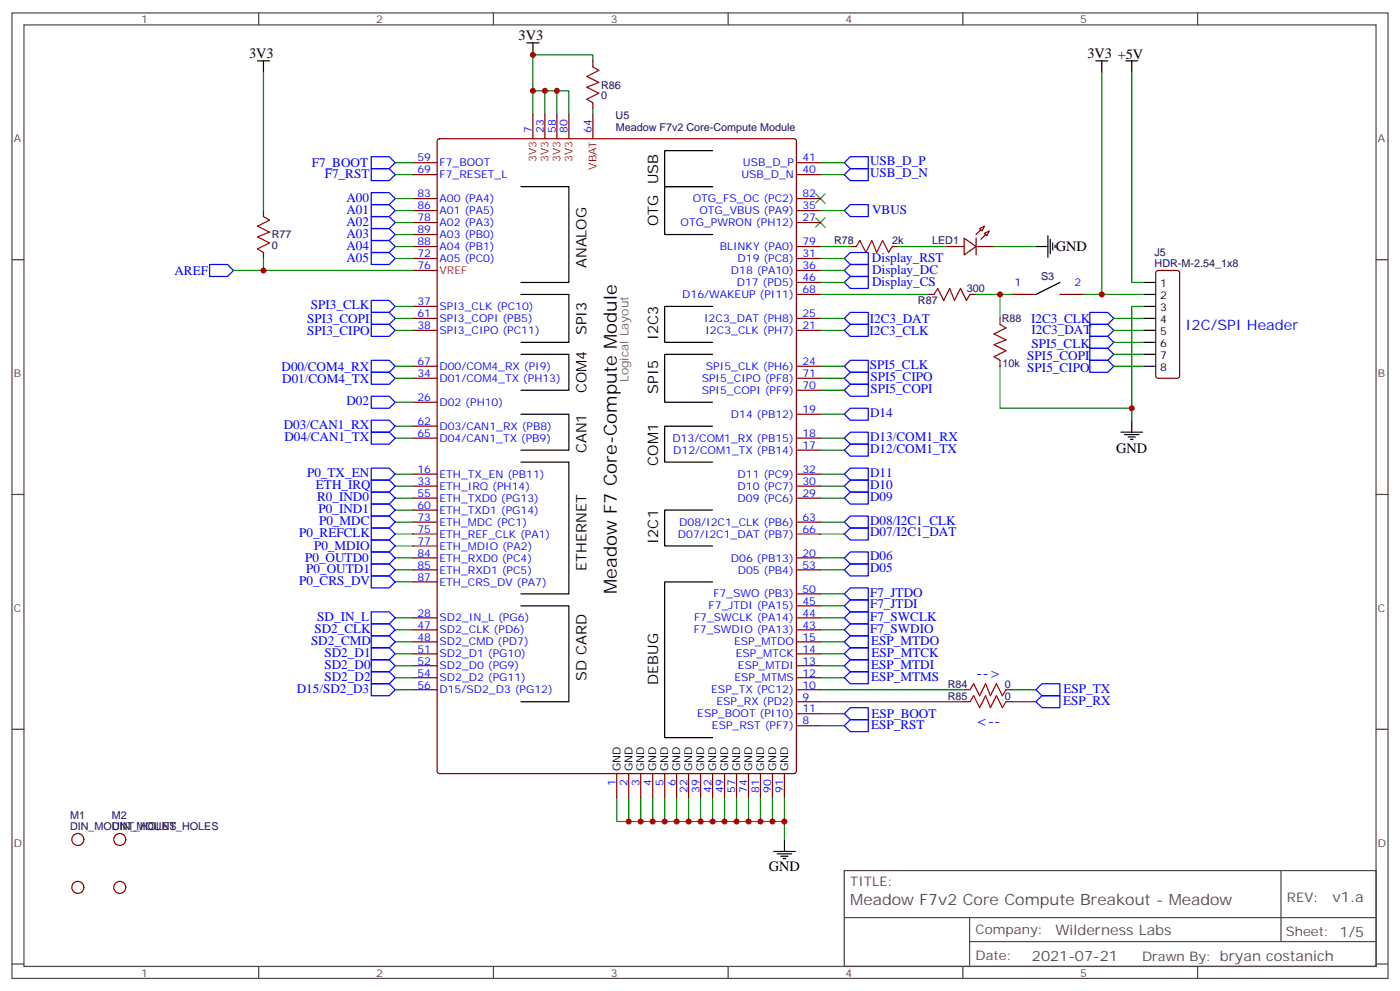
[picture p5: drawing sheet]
<svg xmlns="http://www.w3.org/2000/svg" width="412mm" height="292mm" viewBox="0 0 412 292" stroke-linecap="round" stroke-linejoin="round" font-family="sans-serif">
<g fill="none" stroke="#524740" stroke-width=".35">
<path d="M3.5 3.8h405.4v284.3h-405.4zM7.1 7.3h398.2v277.3h-398.2zM76.2 3.8v3.5M145.3 3.8v3.5M214.5 3.8v3.5M283.6 3.8v3.5M352.8 3.8v3.5M3.5 76.5h3.6M405.3 76.5h3.6M3.5 145.6h3.6M405.3 145.6h3.6M3.5 214.8h3.6"/>
<path d="M405.3 214.8h3.6M248.7 256.4h156.6v28.2h-156.6zM377.3 256.4v20.9M248.7 270.2h156.5M285.6 277.3h119.6M285.6 270.2v14.2M3.5 283.9h3.6M76.2 284.6v3.5M145.3 284.6v3.5M214.5 284.6v3.5M283.6 284.6v3.5M352.8 284.6v3.5"/>
<path d="M405.3 283.9h3.6"/>
</g>
<g fill="none" stroke="#000" stroke-width=".35">
<path d="M75.8 17.9h3.6M77.6 17.9v3.5M155.2 12.6h3.5M157 12.6v3.6M322.8 17.9h3.5M324.6 17.9v3.5M331.6 17.9h3.5M333.4 17.9v3.5M305.2 72.6h3.5M308.7 69.4v6.4M309.4 70.5v4.2M310.1 71.5v2.2"/>
<path d="M310.8 72.2v.8M312.2 83.2l-7 3.5M336.9 83.2h3.5M336.9 86.7h3.5M336.9 90.2h3.5M336.9 93.8h3.5M336.9 97.3h3.5M336.9 100.8h3.5M336.9 104.4h3.5M336.9 107.9h3.5M330.2 127.3h6.3M331.3 128h4.2"/>
<path d="M332.3 128.7h2.1M333 129.4h.7M333.4 123.8v3.5M227.9 250.8h6.3M229 251.5h4.2M230 252.2h2.1M230.7 252.9h.7M231.1 247.2v3.6"/>
</g>
<g fill="none" stroke="#00f" stroke-width=".35">
<path d="M109.4 46.1h5.3l1.7 1.8-1.7 1.8h-5.3zM109.4 49.7h5.3l1.7 1.7-1.7 1.8h-5.3zM109.4 56.7h5.3l1.7 1.8-1.7 1.8h-5.3zM248.7 51.4l1.8-1.7h5.3v3.5h-5.3zM248.7 47.9l1.8-1.8h5.3v3.6h-5.3zM61.7 77.9h5.3l1.8 1.8-1.8 1.7h-5.3zM109.4 60.3h5.3l1.7 1.7-1.7 1.8h-5.3zM109.4 63.8h5.3l1.7 1.7-1.7 1.8h-5.3zM109.4 67.3h5.3l1.7 1.8-1.7 1.7h-5.3zM109.4 70.8h5.3l1.7 1.8-1.7 1.8h-5.3zM109.4 74.4h5.3l1.7 1.7-1.7 1.8h-5.3zM248.7 79.7l1.8-1.8h5.3v3.5h-5.3z"/>
<path d="M248.7 76.1l1.8-1.7h5.3v3.5h-5.3zM248.7 62l1.8-1.7h5.3v3.5h-5.3zM109.4 88.5h5.3l1.7 1.7-1.7 1.8h-5.3zM109.4 92h5.3l1.7 1.8-1.7 1.7h-5.3zM109.4 95.5h5.3l1.7 1.8-1.7 1.8h-5.3zM248.7 93.8l1.8-1.8h5.3v3.5h-5.3zM248.7 97.3l1.8-1.8h5.3v3.6h-5.3zM248.7 83.2l1.8-1.8h5.3v3.5h-5.3zM321 95.5h5.3l1.8 1.8-1.8 1.8h-5.3zM321 92h5.3l1.8 1.8-1.8 1.7h-5.3zM321 99.1h5.3l1.8 1.7-1.8 1.8h-5.3zM109.4 106.1h5.3l1.7 1.8-1.7 1.7h-5.3z"/>
<path d="M109.4 109.6h5.3l1.7 1.8-1.7 1.8h-5.3zM109.4 116.7h5.3l1.7 1.8-1.7 1.7h-5.3zM248.7 107.9l1.8-1.8h5.3v3.5h-5.3zM248.7 111.4l1.8-1.8h5.3v3.6h-5.3zM250.5 113.2h5.3v3.5h-5.3l-1.8-1.8zM321 102.6h5.3l1.8 1.8-1.8 1.7h-5.3zM321 106.1h5.3l1.8 1.8-1.8 1.7h-5.3zM109.4 123.8h5.3l1.7 1.7-1.7 1.8h-5.3zM109.4 127.3h5.3l1.7 1.7-1.7 1.8h-5.3zM109.4 137.9h5.3l1.7 1.7-1.7 1.8h-5.3zM248.7 122l1.8-1.8h5.3v3.6h-5.3zM248.7 129l1.8-1.7h5.3v3.5h-5.3z"/>
<path d="M248.7 139.6l1.8-1.7h5.3v3.5h-5.3zM250.5 130.8h5.3v3.5h-5.3l-1.8-1.7zM109.4 159h5.3l1.7 1.8-1.7 1.8h-5.3zM109.4 152h5.3l1.7 1.7-1.7 1.8h-5.3zM109.4 144.9h5.3l1.7 1.8-1.7 1.7h-5.3zM109.4 148.4h5.3l1.7 1.8-1.7 1.8h-5.3zM109.4 155.5h5.3l1.7 1.8-1.7 1.7h-5.3zM109.4 141.4h5.3l1.7 1.8-1.7 1.7h-5.3zM248.7 143.2l1.8-1.8h5.3v3.5h-5.3zM248.7 146.7l1.8-1.8h5.3v3.5h-5.3zM248.7 153.7l1.8-1.7h5.3v3.5h-5.3zM248.7 157.3l1.8-1.8h5.3v3.5h-5.3z"/>
<path d="M109.4 162.6h5.3l1.7 1.7-1.7 1.8h-5.3zM109.4 166.1h5.3l1.7 1.8-1.7 1.7h-5.3zM109.4 169.6h5.3l1.7 1.8-1.7 1.7h-5.3zM248.7 167.9l1.8-1.8h5.3v3.5h-5.3zM248.7 174.9l1.8-1.8h5.3v3.6h-5.3zM248.7 178.4l1.8-1.7h5.3v3.5h-5.3zM250.5 162.6h5.3v3.5h-5.3l-1.8-1.8zM109.4 194.3h5.3l1.7 1.8-1.7 1.7h-5.3zM109.4 197.8h5.3l1.7 1.8-1.7 1.8h-5.3zM109.4 190.8h5.3l1.7 1.7-1.7 1.8h-5.3zM109.4 187.3h5.3l1.7 1.7-1.7 1.8h-5.3zM109.4 183.7h5.3l1.7 1.8-1.7 1.8h-5.3z"/>
<path d="M109.4 180.2h5.3l1.7 1.8-1.7 1.7h-5.3zM248.7 199.6l1.8-1.8h5.3v3.6h-5.3zM248.7 192.5l1.8-1.7h5.3v3.5h-5.3zM248.7 189l1.8-1.7h5.3v3.5h-5.3zM248.7 185.5l1.8-1.8h5.3v3.6h-5.3zM248.7 182l1.8-1.8h5.3v3.5h-5.3zM250.5 194.3h5.3v3.5h-5.3l-1.8-1.7zM109.4 201.4h5.3l1.7 1.7-1.7 1.8h-5.3zM248.7 213.7l1.8-1.8h5.3v3.6h-5.3zM248.7 210.2l1.8-1.8h5.3v3.5h-5.3zM305.2 206.7l1.7-1.8h5.3v3.5h-5.3zM306.9 201.4h5.3v3.5h-5.3l-1.7-1.8z"/>
</g>
<path d="M174.6 19.7l1.8 1-3.5 1.8 3.5 1.8-3.5 1.4 3.5 1.7-3.5 1.8 1.7 1.1M77.6 63.8l1.8 1-3.6 1.8 3.6 1.8-3.6 1.4 3.6 1.7-3.6 1.8 1.8 1.1M252.2 72.6l1.1-1.8 1.8 3.6 1.7-3.6 1.4 3.6 1.8-3.6 1.8 3.6 1-1.8M294.6 95.5l1.7 1.1-3.5 1.8 3.5 1.7-3.5 1.4 3.5 1.8-3.5 1.8 1.8 1M285.8 203.1l1-1.7 1.8 3.5 1.7-3.5 1.4 3.5 1.8-3.5 1.8 3.5 1-1.8M285.8 206.7l1-1.8 1.8 3.5 1.7-3.5 1.4 3.5 1.8-3.5 1.8 3.5 1-1.7" fill="none" stroke="#a10000" stroke-width=".35"/>
<g fill="none" stroke="#870000" stroke-width=".35">
<path d="M174.6 17.9v1.8M174.6 30.3v1.7M77.6 62v1.8M77.6 74.4v1.7M250.5 72.6h1.7M262.8 72.6h1.8M278.7 72.6h5.3M284 70.1l3.5 2.5-3.5 2.5zM287.5 72.6h5.3M287.5 70.1v5M288.6 67.3l1.4-.7-.7 1.4zM290 68.7l1.4-.7-.7 1.4z"/>
<path d="M340.7 79.9l.4-.2h5.7l.5 .2 .2 .5v30.3l-.2 .5-.5 .2h-5.7l-.5-.2-.2-.5v-30.3zM273.4 86.7h1.8l1-1.8 1.8 3.6 1.8-3.6 1.4 3.6 1.7-3.6 1.8 3.6 1.1-1.8h1.7M294.6 93.8v1.7M298.1 86.7h7.1M312.2 86.7h7.1M294.6 106.1v1.8M284 203.1h1.8M284 206.7h1.8M296.3 203.1h1.8M296.3 206.7h1.8"/>
<circle cx="22.9" cy="247.2" r="1.76"/>
<circle cx="35.3" cy="247.2" r="1.76"/>
<circle cx="22.9" cy="261.3" r="1.76"/>
<circle cx="35.3" cy="261.3" r="1.76"/>
</g>
<g fill="none" stroke="#008700" stroke-width=".35">
<path d="M174.6 17.9v-1.7h-17.6v17.6M77.6 21.4v40.6M157 26.7h10.6v7.1M160.5 26.7v7.1M164 26.7v7.1M174.6 32v1.8M324.6 21.4v65.3h-5.3M333.4 21.4v61.8h3.5M116.4 47.9h5.3M116.4 51.4h5.3M116.4 58.5h5.3M241.7 47.9h7"/>
<path d="M241.7 51.4h7M68.8 79.7h52.9M77.6 76.1v3.6M116.4 72.6h5.3M116.4 76.1h5.3M116.4 69.1h5.3M116.4 65.5h5.3M116.4 62h5.3M241.7 79.7h7M241.7 72.6h8.8M241.7 76.1h7M241.7 62h7"/>
<path d="M264.6 72.6h14.1M292.8 72.6h12.4M116.4 93.8h5.3M116.4 97.3h5.3M116.4 90.2h5.3M241.7 93.8h7M241.7 97.3h7M241.7 86.7h31.7M241.7 83.2h7M287.5 86.7h10.6M294.6 86.7v7.1M324.6 86.7h12.3"/>
<path d="M328.1 93.8h8.8M328.1 97.3h8.8M336.9 90.2h-3.5v33.6M116.4 107.9h5.3M116.4 111.4h5.3M116.4 118.5h5.3M241.7 107.9h7M241.7 111.4h7M241.7 114.9h7M294.6 107.9v12.3h38.8M328.1 104.4h8.8M328.1 100.8h8.8"/>
<path d="M328.1 107.9h8.8M116.4 129h5.3M116.4 139.6h5.3M116.4 125.5h5.3M241.7 122h7M241.7 129h7M241.7 132.6h7M241.7 139.6h7M116.4 143.2h5.3M116.4 146.7h5.3M116.4 153.7h5.3M116.4 157.3h5.3"/>
<path d="M116.4 150.2h5.3M241.7 143.2h7M241.7 146.7h7M241.7 153.7h7M241.7 157.3h7M116.4 164.3h5.3M116.4 167.9h5.3M116.4 171.4h5.3M116.4 160.8h5.3M241.7 164.3h7M241.7 167.9h7M241.7 174.9h7"/>
<path d="M241.7 178.4h7M116.4 182h5.3M116.4 185.5h5.3M116.4 189h5.3M116.4 192.5h5.3M116.4 196.1h5.3M116.4 199.6h5.3M241.7 182h7M241.7 185.5h7M241.7 189h7M241.7 192.5h7M241.7 196.1h7"/>
<path d="M241.7 199.6h7M116.4 203.1h5.3M241.7 210.2h7M241.7 213.7h7M241.7 203.1h42.3M241.7 206.7h42.3M298.1 203.1h7.1M298.1 206.7h7.1M181.7 234.9v7h49.4M185.2 234.9v7M188.7 234.9v7M192.3 234.9v7"/>
<path d="M195.8 234.9v7M199.3 234.9v7M202.8 234.9v7M206.4 234.9v7M209.9 234.9v7M213.4 234.9v7M217 234.9v7M220.5 234.9v7M224 234.9v7M227.5 234.9v7M231.1 234.9v12.3"/>
</g>
<g fill="#870000" stroke="#870000" stroke-width=".35">
<path d="M288.9 70.5l1.4-1.4z"/>
<path d="M288.9 67.7l-1.4 1.4z"/>
</g>
<path d="M240.2 57.1l2.9 2.8M243.1 57.1l-2.9 2.8M240.2 64.1l2.9 2.9M243.1 64.1l-2.9 2.9" fill="none" stroke="#3c3" stroke-width=".35"/>
<g fill="#c00">
<circle cx="77.6" cy="79.7" r=".88"/>
<circle cx="324.6" cy="86.7" r=".88"/>
<circle cx="231.1" cy="241.9" r=".88"/>
<circle cx="185.2" cy="241.9" r=".88"/>
<circle cx="188.7" cy="241.9" r=".88"/>
<circle cx="192.3" cy="241.9" r=".88"/>
<circle cx="195.8" cy="241.9" r=".88"/>
<circle cx="199.3" cy="241.9" r=".88"/>
<circle cx="202.8" cy="241.9" r=".88"/>
<circle cx="206.4" cy="241.9" r=".88"/>
<circle cx="209.9" cy="241.9" r=".88"/>
<circle cx="213.4" cy="241.9" r=".88"/>
<circle cx="217" cy="241.9" r=".88"/>
<circle cx="220.5" cy="241.9" r=".88"/>
<circle cx="224" cy="241.9" r=".88"/>
<circle cx="227.5" cy="241.9" r=".88"/>
<circle cx="294.6" cy="86.7" r=".88"/>
<circle cx="333.4" cy="120.2" r=".88"/>
<circle cx="157" cy="16.2" r=".88"/>
<circle cx="157" cy="26.7" r=".88"/>
<circle cx="164" cy="26.7" r=".88"/>
<circle cx="160.5" cy="26.7" r=".88"/>
</g>
<g fill="none" stroke="#870000" stroke-width=".35">
<path d="M157 33.8v7.1M160.5 33.8v7.1M164 33.8v7.1M167.6 33.8v7.1M174.6 33.8v7.1M121.7 58.5h7.1M121.7 51.4h7.1M121.7 47.9h7.1M129 41.1l.5-.2h104.4l.6 .4 .1 185.8-.5 .7h-104.6l-.7-.4v-185.8zM234.6 58.5h7.1M234.6 51.4h7.1M234.6 47.9h7.1"/>
<path d="M121.7 76.1h7.1M121.7 79.7h7.1M121.7 62h7.1M121.7 69.1h7.1M121.7 72.6h7.1M121.7 65.5h7.1M234.6 76.1h7.1M234.6 79.7h7.1M234.6 62h7.1M234.6 72.6h7.1M234.6 65.5h7.1M121.7 93.8h7.1"/>
<path d="M121.7 97.3h7.1M121.7 90.2h7.1M234.6 83.2h7.1M234.6 86.7h7.1M234.6 93.8h7.1M234.6 97.3h7.1M121.7 111.4h7.1M121.7 107.9h7.1M121.7 118.5h7.1M234.6 111.4h7.1M234.6 114.9h7.1M234.6 107.9h7.1"/>
<path d="M121.7 129h7.1M121.7 125.5h7.1M121.7 139.6h7.1M234.6 129h7.1M234.6 139.6h7.1M234.6 122h7.1M234.6 132.6h7.1M121.7 143.2h7.1M121.7 157.3h7.1M121.7 153.7h7.1M121.7 150.2h7.1M121.7 146.7h7.1"/>
<path d="M234.6 143.2h7.1M234.6 157.3h7.1M234.6 153.7h7.1M234.6 146.7h7.1M121.7 171.4h7.1M121.7 167.9h7.1M121.7 164.3h7.1M121.7 160.8h7.1M234.6 167.9h7.1M234.6 164.3h7.1M234.6 174.9h7.1M234.6 178.4h7.1"/>
<path d="M121.7 199.6h7.1M121.7 196.1h7.1M121.7 192.5h7.1M121.7 189h7.1M121.7 185.5h7.1M121.7 182h7.1M234.6 199.6h7.1M234.6 196.1h7.1M234.6 192.5h7.1M234.6 189h7.1M234.6 185.5h7.1M234.6 182h7.1"/>
<path d="M121.7 203.1h7.1M234.6 210.2h7.1M234.6 203.1h7.1M234.6 206.7h7.1M234.6 213.7h7.1M181.7 227.8v7.1M185.2 227.8v7.1M188.7 227.8v7.1M192.3 227.8v7.1M195.8 227.8v7.1M199.3 227.8v7.1M202.8 227.8v7.1"/>
<path d="M206.4 227.8v7.1M209.9 227.8v7.1M213.4 227.8v7.1M217 227.8v7.1M220.5 227.8v7.1M224 227.8v7.1M227.5 227.8v7.1M231.1 227.8v7.1"/>
</g>
<path d="M153.5 55h14.1v28.2h-14.1M209.9 44.4h-14.1v10.6h14.1h-14.1v14.1h14.1M153.5 86.7h14.1v14.1h-14.1M209.9 90.2h-14.1v10.6h14.1M153.5 104.4h14.1v10.5h-14.1M209.9 104.4h-14.1v14.1h14.1M153.5 136.1h14.1v38.8h-14.1M153.5 122h14.1v10.6h-14.1M209.9 125.5h-14.1v10.6h14.1M209.9 150.2h-14.1v10.6h14.1M153.5 178.4h14.1v28.3h-14.1M209.9 171.4h-14.1v45.8h14.1" fill="none" stroke="#000" stroke-width=".35"/>
<text font-size="5.3" x="181.7" y="174.9" transform="rotate(-90 181.7 174.9)">Meadow F7 Core-Compute Module</text>
<text font-size="4.6" fill="#524740" x="250.5" y="266.6">Meadow F7v2 Core Compute Breakout - Meadow</text>
<g font-size="4.2">
<text x="152.8" y="11.9">3V3</text>
<text x="73.4" y="17.2">3V3</text>
<text x="320.3" y="17.2">3V3 +5V</text>
<text x="193.9" y="54.3" transform="rotate(-90 193.9 54.3)">USB</text>
<text x="193.9" y="66.6" transform="rotate(-90 193.9 66.6)">OTG</text>
<text x="311" y="74">GND</text>
<text x="172.7" y="78.9" transform="rotate(-90 172.7 78.9)">ANALOG</text>
<text x="172.7" y="98.7" transform="rotate(-90 172.7 98.7)">SPI3</text>
<text x="193.9" y="100.1" transform="rotate(-90 193.9 100.1)">I2C3</text>
<text x="172.7" y="115.8" transform="rotate(-90 172.7 115.8)">COM4</text>
<text x="193.9" y="116" transform="rotate(-90 193.9 116)">SPI5</text>
<text x="172.7" y="133.5" transform="rotate(-90 172.7 133.5)">CAN1</text>
<text x="193.9" y="137.2" transform="rotate(-90 193.9 137.2)">COM1</text>
<text x="328.8" y="133.3">GND</text>
<text x="193.9" y="160.1" transform="rotate(-90 193.9 160.1)">I2C1</text>
<text x="172.7" y="168.1" transform="rotate(-90 172.7 168.1)">ETHERNET</text>
<text x="172.7" y="200.6" transform="rotate(-90 172.7 200.6)">SD CARD</text>
<text x="193.9" y="201.7" transform="rotate(-90 193.9 201.7)">DEBUG</text>
<text x="226.5" y="256.4">GND</text>
</g>
<g font-size="4.2" fill="#00f">
<text x="349.2" y="97.3">I2C/SPI Header</text>
<text x="287.5" y="199.6">--&gt;</text>
<text x="287.5" y="213.7">&lt;--</text>
</g>
<g font-size="4.2" fill="#524740">
<text x="392.5" y="265.7">v1.a</text>
<text x="310.9" y="275.2">Wilderness Labs</text>
<text x="304" y="283">2021-07-21</text>
</g>
<g font-size="3.9" fill="#00f">
<text x="91.8" y="49.2">F7_BOOT</text>
<text x="95.7" y="52.3">F7_RST</text>
<text x="256.3" y="52.1">USB_D_N</text>
<text x="256.3" y="48.6">USB_D_P</text>
<text x="102" y="59.4">A00</text>
<text x="102" y="62.9">A01</text>
<text x="256.9" y="62.9">VBUS</text>
<text x="102" y="66.4">A02</text>
<text x="102" y="70">A03</text>
<text x="102" y="73.5">A04</text>
<text x="102" y="77">A05</text>
<text x="256.8" y="77">Display_RST</text>
<text x="51.4" y="80.9">AREF</text>
<text x="256.9" y="80.6">Display_DC</text>
<text x="256.9" y="84.1">Display_CS</text>
<text x="90.5" y="95">SPI3_COPI</text>
<text x="91.6" y="91.1">SPI3_CLK</text>
<text x="256.2" y="95.1">I2C3_DAT</text>
<text x="303.7" y="95">I2C3_CLK</text>
<text x="90.5" y="98.6">SPI3_CIPO</text>
<text x="256.1" y="98.6">I2C3_CLK</text>
<text x="303.8" y="98.5">I2C3_DAT</text>
<text x="302.6" y="106">SPI5_COPI</text>
<text x="303.8" y="102.5">SPI5_CLK</text>
<text x="82.9" y="109.1">D00/COM4_RX</text>
<text x="83.1" y="112.7">D01/COM4_TX</text>
<text x="256.2" y="108.8">SPI5_CLK</text>
<text x="256.4" y="112.3">SPI5_CIPO</text>
<text x="302.6" y="109.5">SPI5_CIPO</text>
<text x="102" y="119.4">D02</text>
<text x="256.4" y="115.8">SPI5_COPI</text>
<text x="256.3" y="122.7">D14</text>
<text x="83.6" y="126.4">D03/CAN1_RX</text>
<text x="83.8" y="130">D04/CAN1_TX</text>
<text x="256.3" y="129.8">D13/COM1_RX</text>
<text x="256.3" y="133.3">D12/COM1_TX</text>
<text x="90.4" y="140.5">P0_TX_EN</text>
<text x="256.3" y="140.4">D11</text>
<text x="256.3" y="143.9">D10</text>
<text x="93.1" y="144.1">ETH_IRQ</text>
<text x="93.4" y="147.6">R0_IND0</text>
<text x="256.3" y="147.4">D09</text>
<text x="93.8" y="151.1">P0_IND1</text>
<text x="94" y="154.6">P0_MDC</text>
<text x="256.3" y="154.5">D08/I2C1_CLK</text>
<text x="88.1" y="158.2">P0_REFCLK</text>
<text x="256.3" y="158">D07/I2C1_DAT</text>
<text x="89.9" y="165.6">P0_OUTD0</text>
<text x="92.5" y="162.1">P0_MDIO</text>
<text x="256.3" y="165.1">D06</text>
<text x="88.1" y="172.3">P0_CRS_DV</text>
<text x="90.2" y="168.8">P0_OUTD1</text>
<text x="256.3" y="168.6">D05</text>
<text x="256.3" y="175.8">F7_JTDO</text>
<text x="256.3" y="179.2">F7_JTDI</text>
<text x="93.5" y="182.9">SD_IN_L</text>
<text x="256.3" y="182.8">F7_SWCLK</text>
<text x="91.6" y="190">SD2_CMD</text>
<text x="92.6" y="186.4">SD2_CLK</text>
<text x="256.3" y="186.3">F7_SWDIO</text>
<text x="256.6" y="189.9">ESP_MTDO</text>
<text x="95.6" y="197">SD2_D0</text>
<text x="95.6" y="193.5">SD2_D1</text>
<text x="256.7" y="197">ESP_MTDI</text>
<text x="256.7" y="193.5">ESP_MTCK</text>
<text x="95.6" y="200.5">SD2_D2</text>
<text x="256.6" y="200.5">ESP_MTMS</text>
<text x="87.4" y="204">D15/SD2_D3</text>
<text x="313.2" y="207.6">ESP_RX</text>
<text x="313.3" y="204">ESP_TX</text>
<text x="256.6" y="214.6">ESP_RST</text>
<text x="256.7" y="211.5">ESP_BOOT</text>
</g>
<g font-size="3.9" fill="#524740">
<text x="250.5" y="261">TITLE:</text>
<text x="379.1" y="265.7">REV:</text>
<text x="287.4" y="275.2">Company:</text>
<text x="378.7" y="275.8">Sheet: 1/5</text>
<text x="287.4" y="282.9">Date:</text>
<text x="336.4" y="282.9">Drawn By: bryan costanich</text>
</g>
<text font-size="3.5" fill="#666" x="185.1" y="112.5" transform="rotate(-90 185.1 112.5)">Logical Layout</text>
<g font-size="3.2" fill="#524740">
<text x="41.6" y="6.8">1</text>
<text x="110.8" y="6.8">2</text>
<text x="179.9" y="6.8">3</text>
<text x="249.1" y="6.8">4</text>
<text x="318.2" y="6.8">5</text>
<text x="4.1" y="41.9">A</text>
<text x="405.9" y="41.9">A</text>
<text x="4.1" y="111.1">B</text>
<text x="405.9" y="111.1">B</text>
<text x="4.1" y="180.2">C</text>
<text x="405.9" y="180.2">C</text>
<text x="4.1" y="249.3">D</text>
<text x="405.9" y="249.3">D</text>
<text x="41.6" y="287.6">1</text>
<text x="110.8" y="287.6">2</text>
<text x="179.9" y="287.6">3</text>
<text x="249.1" y="287.6">4</text>
<text x="318.2" y="287.6">5</text>
</g>
<g font-size="3.2" fill="#000080">
<text x="177.1" y="29.3">0</text>
<text x="177.1" y="26.1">R86</text>
<text x="181.3" y="34.9">U5</text>
<text x="181.4" y="38.5">Meadow F7v2 Core-Compute Module</text>
<text x="80.1" y="70.2">R77</text>
<text x="245.7" y="72">R78</text>
<text x="262.8" y="72">2k</text>
<text x="274.6" y="72">LED1</text>
<text x="80.1" y="73.4">0</text>
<text x="340.1" y="75.4">J5</text>
<text x="306.7" y="82.6">S3</text>
<text x="340.1" y="78.6">HDR-M-2.54_1x8</text>
<text x="270.4" y="89.6">R87</text>
<text x="284.8" y="86.1">300</text>
<text x="295.1" y="94.9">R88</text>
<text x="295.3" y="108">10k</text>
<text x="279.2" y="202.5">R84</text>
<text x="295.9" y="202.5">0</text>
<text x="279.2" y="206">R85</text>
<text x="295.9" y="206">0</text>
<text x="20.6" y="244.4">DIN_MOUNT_HOLES</text>
<text x="20.6" y="241.1">M1</text>
<text x="33" y="244.4">DIN_MOUNT_HOLES</text>
<text x="33" y="241.1">M2</text>
</g>
<g font-size="3.2" fill="#00f">
<text x="156.6" y="39.1" transform="rotate(-90 156.6 39.1)">7</text>
<text x="160.2" y="39.1" transform="rotate(-90 160.2 39.1)">23</text>
<text x="163.7" y="39.1" transform="rotate(-90 163.7 39.1)">58</text>
<text x="167.2" y="39.1" transform="rotate(-90 167.2 39.1)">80</text>
<text x="174.3" y="39.1" transform="rotate(-90 174.3 39.1)">64</text>
<text x="123" y="47.6">59</text>
<text x="236.4" y="47.6">41</text>
<text x="123" y="51.1">69</text>
<text x="129.5" y="52.5">F7_RESET_L</text>
<text x="129.5" y="49">F7_BOOT</text>
<text x="218.4" y="52.5">USB_D_N</text>
<text x="218.8" y="49">USB_D_P</text>
<text x="236.4" y="51.1">40</text>
<text x="123" y="58.1">83</text>
<text x="129.5" y="59.5">A00 (PA4)</text>
<text x="204.1" y="59.5">OTG_FS_OC (PC2)</text>
<text x="236.4" y="58.1">82</text>
<text x="123" y="61.7">86</text>
<text x="123" y="65.2">78</text>
<text x="129.5" y="63.1">A01 (PA5)</text>
<text x="206" y="63.1">OTG_VBUS (PA9)</text>
<text x="236.4" y="61.7">35</text>
<text x="236.4" y="65.2">27</text>
<text x="123" y="68.7">89</text>
<text x="129.5" y="70.1">A03 (PB0)</text>
<text x="129.5" y="66.6">A02 (PA3)</text>
<text x="200.5" y="66.6">OTG_PWRON (PH12)</text>
<text x="123" y="72.2">88</text>
<text x="123" y="75.8">72</text>
<text x="129.5" y="73.7">A04 (PB1)</text>
<text x="129.5" y="77.2">A05 (PC0)</text>
<text x="212" y="73.7">BLINKY (PA0)</text>
<text x="217.3" y="77.2">D19 (PC8)</text>
<text x="236.4" y="75.8">31</text>
<text x="236.4" y="72.2">79</text>
<text x="123" y="79.3">76</text>
<text x="215.3" y="80.7">D18 (PA10)</text>
<text x="236.4" y="79.3">36</text>
<text x="236.4" y="82.8">46</text>
<text x="123" y="89.9">37</text>
<text x="201" y="87.8">D16/WAKEUP (PI11)</text>
<text x="217" y="84.2">D17 (PD5)</text>
<text x="236.4" y="86.4">68</text>
<text x="298.8" y="84.2">1</text>
<text x="316.5" y="84.2">2</text>
<text x="123" y="93.4">61</text>
<text x="129.5" y="94.8">SPI3_COPI (PB5)</text>
<text x="129.5" y="91.3">SPI3_CLK (PC10)</text>
<text x="207.4" y="94.8">I2C3_DAT (PH8)</text>
<text x="236.4" y="93.4">25</text>
<text x="123" y="96.9">38</text>
<text x="129.5" y="98.4">SPI3_CIPO (PC11)</text>
<text x="207.8" y="98.4">I2C3_CLK (PH7)</text>
<text x="236.4" y="96.9">21</text>
<text x="123" y="107.5">67</text>
<text x="236.4" y="107.5">24</text>
<text x="123" y="111.1">34</text>
<text x="129.5" y="108.9">D00/COM4_RX (PI9)</text>
<text x="129.5" y="112.5">D01/COM4_TX (PH13)</text>
<text x="206.7" y="112.5">SPI5_CIPO (PF8)</text>
<text x="208" y="108.9">SPI5_CLK (PH6)</text>
<text x="236.4" y="111.1">71</text>
<text x="123" y="118.1">26</text>
<text x="129.5" y="119.5">D02 (PH10)</text>
<text x="206.7" y="116">SPI5_COPI (PF9)</text>
<text x="236.4" y="114.6">70</text>
<text x="123" y="125.2">62</text>
<text x="215.3" y="123">D14 (PB12)</text>
<text x="236.4" y="121.6">19</text>
<text x="123" y="128.7">65</text>
<text x="129.5" y="130.1">D04/CAN1_TX (PB9)</text>
<text x="129.5" y="126.6">D03/CAN1_RX (PB8)</text>
<text x="198.1" y="130.1">D13/COM1_RX (PB15)</text>
<text x="236.4" y="128.7">18</text>
<text x="198.3" y="133.6">D12/COM1_TX (PB14)</text>
<text x="236.4" y="132.2">17</text>
<text x="123" y="142.8">33</text>
<text x="123" y="139.3">16</text>
<text x="129.5" y="140.7">ETH_TX_EN (PB11)</text>
<text x="217.3" y="140.7">D11 (PC9)</text>
<text x="236.4" y="139.3">32</text>
<text x="236.4" y="142.8">30</text>
<text x="123" y="149.9">60</text>
<text x="123" y="146.3">55</text>
<text x="129.5" y="144.2">ETH_IRQ (PH14)</text>
<text x="129.5" y="147.7">ETH_TXD0 (PG13)</text>
<text x="217.3" y="144.2">D10 (PC7)</text>
<text x="217.3" y="147.7">D09 (PC6)</text>
<text x="236.4" y="146.3">29</text>
<text x="123" y="153.4">73</text>
<text x="129.5" y="154.8">ETH_MDC (PC1)</text>
<text x="129.5" y="151.3">ETH_TXD1 (PG14)</text>
<text x="200.1" y="154.8">D08/I2C1_CLK (PB6)</text>
<text x="236.4" y="153.4">63</text>
<text x="123" y="160.4">77</text>
<text x="123" y="156.9">75</text>
<text x="129.5" y="161.9">ETH_MDIO (PA2)</text>
<text x="129.5" y="158.3">ETH_REF_CLK (PA1)</text>
<text x="199.7" y="158.3">D07/I2C1_DAT (PB7)</text>
<text x="236.4" y="156.9">66</text>
<text x="123" y="167.5">85</text>
<text x="123" y="164">84</text>
<text x="129.5" y="165.4">ETH_RXD0 (PC4)</text>
<text x="215.3" y="165.4">D06 (PB13)</text>
<text x="236.4" y="167.5">53</text>
<text x="236.4" y="164">20</text>
<text x="123" y="171">87</text>
<text x="129.5" y="172.4">ETH_CRS_DV (PA7)</text>
<text x="129.5" y="168.9">ETH_RXD1 (PC5)</text>
<text x="217.3" y="168.9">D05 (PB4)</text>
<text x="208.7" y="179.5">F7_JTDI (PA15)</text>
<text x="210.1" y="176">F7_SWO (PB3)</text>
<text x="236.4" y="174.6">50</text>
<text x="236.4" y="178.1">45</text>
<text x="123" y="185.1">47</text>
<text x="123" y="181.6">28</text>
<text x="129.5" y="183">SD2_IN_L (PG6)</text>
<text x="204.4" y="183">F7_SWCLK (PA14)</text>
<text x="236.4" y="181.6">44</text>
<text x="236.4" y="185.1">43</text>
<text x="123" y="188.7">48</text>
<text x="129.5" y="190.1">SD2_CMD (PD7)</text>
<text x="129.5" y="186.5">SD2_CLK (PD6)</text>
<text x="204.3" y="186.5">F7_SWDIO (PA13)</text>
<text x="216.2" y="190.1">ESP_MTDO</text>
<text x="236.4" y="188.7">15</text>
<text x="123" y="195.7">52</text>
<text x="123" y="192.2">51</text>
<text x="129.5" y="197.1">SD2_D0 (PG9)</text>
<text x="129.5" y="193.6">SD2_D1 (PG10)</text>
<text x="216.7" y="193.6">ESP_MTCK</text>
<text x="217.4" y="197.1">ESP_MTDI</text>
<text x="236.4" y="192.2">14</text>
<text x="236.4" y="195.7">13</text>
<text x="123" y="202.8">56</text>
<text x="123" y="199.2">54</text>
<text x="129.5" y="200.7">SD2_D2 (PG11)</text>
<text x="216.3" y="200.7">ESP_MTMS</text>
<text x="236.4" y="202.8">10</text>
<text x="236.4" y="199.2">12</text>
<text x="129.5" y="204.2">D15/SD2_D3 (PG12)</text>
<text x="209.5" y="204.2">ESP_TX (PC12)</text>
<text x="211" y="207.7">ESP_RX (PD2)</text>
<text x="236.4" y="209.8">11</text>
<text x="236.4" y="206.3">9</text>
<text x="205.4" y="211.2">ESP_BOOT (PI10)</text>
<text x="209.7" y="214.8">ESP_RST (PF7)</text>
<text x="236.4" y="213.4">8</text>
<text x="181.3" y="231.6" transform="rotate(-90 181.3 231.6)">1</text>
<text x="184.9" y="231.6" transform="rotate(-90 184.9 231.6)">2</text>
<text x="188.4" y="231.6" transform="rotate(-90 188.4 231.6)">3</text>
<text x="191.9" y="231.6" transform="rotate(-90 191.9 231.6)">4</text>
<text x="195.4" y="231.6" transform="rotate(-90 195.4 231.6)">5</text>
<text x="199" y="231.6" transform="rotate(-90 199 231.6)">6</text>
<text x="202.5" y="233.6" transform="rotate(-90 202.5 233.6)">22</text>
<text x="206" y="233.6" transform="rotate(-90 206 233.6)">39</text>
<text x="209.5" y="233.6" transform="rotate(-90 209.5 233.6)">42</text>
<text x="213.1" y="233.6" transform="rotate(-90 213.1 233.6)">49</text>
<text x="216.6" y="233.6" transform="rotate(-90 216.6 233.6)">57</text>
<text x="220.1" y="233.6" transform="rotate(-90 220.1 233.6)">74</text>
<text x="223.7" y="233.6" transform="rotate(-90 223.7 233.6)">81</text>
<text x="227.2" y="233.6" transform="rotate(-90 227.2 233.6)">90</text>
<text x="230.7" y="233.6" transform="rotate(-90 230.7 233.6)">91</text>
</g>
<g font-size="3.2" fill="#f00">
<text x="158" y="47.8" transform="rotate(-90 158 47.8)">3V3</text>
<text x="161.6" y="47.8" transform="rotate(-90 161.6 47.8)">3V3</text>
<text x="165.1" y="47.8" transform="rotate(-90 165.1 47.8)">3V3</text>
<text x="168.6" y="47.8" transform="rotate(-90 168.6 47.8)">3V3</text>
<text x="175.7" y="50" transform="rotate(-90 175.7 50)">VBAT</text>
<text x="129.5" y="80.7">VREF</text>
</g>
<g font-size="3.2">
<text x="341.7" y="84.6">1</text>
<text x="341.7" y="88.1">2</text>
<text x="341.7" y="91.7">3</text>
<text x="341.7" y="95.2">4</text>
<text x="341.7" y="98.7">5</text>
<text x="341.7" y="102.2">6</text>
<text x="341.7" y="105.8">7</text>
<text x="341.7" y="109.3">8</text>
<text x="182.7" y="227.1" transform="rotate(-90 182.7 227.1)">GND</text>
<text x="186.3" y="227.1" transform="rotate(-90 186.3 227.1)">GND</text>
<text x="189.8" y="227.1" transform="rotate(-90 189.8 227.1)">GND</text>
<text x="193.3" y="227.1" transform="rotate(-90 193.3 227.1)">GND</text>
<text x="196.8" y="227.1" transform="rotate(-90 196.8 227.1)">GND</text>
<text x="200.4" y="227.1" transform="rotate(-90 200.4 227.1)">GND</text>
<text x="203.9" y="227.1" transform="rotate(-90 203.9 227.1)">GND</text>
<text x="207.4" y="227.1" transform="rotate(-90 207.4 227.1)">GND</text>
<text x="211" y="227.1" transform="rotate(-90 211 227.1)">GND</text>
<text x="214.5" y="227.1" transform="rotate(-90 214.5 227.1)">GND</text>
<text x="218" y="227.1" transform="rotate(-90 218 227.1)">GND</text>
<text x="221.5" y="227.1" transform="rotate(-90 221.5 227.1)">GND</text>
<text x="225.1" y="227.1" transform="rotate(-90 225.1 227.1)">GND</text>
<text x="228.6" y="227.1" transform="rotate(-90 228.6 227.1)">GND</text>
<text x="232.1" y="227.1" transform="rotate(-90 232.1 227.1)">GND</text>
</g>
</svg>
